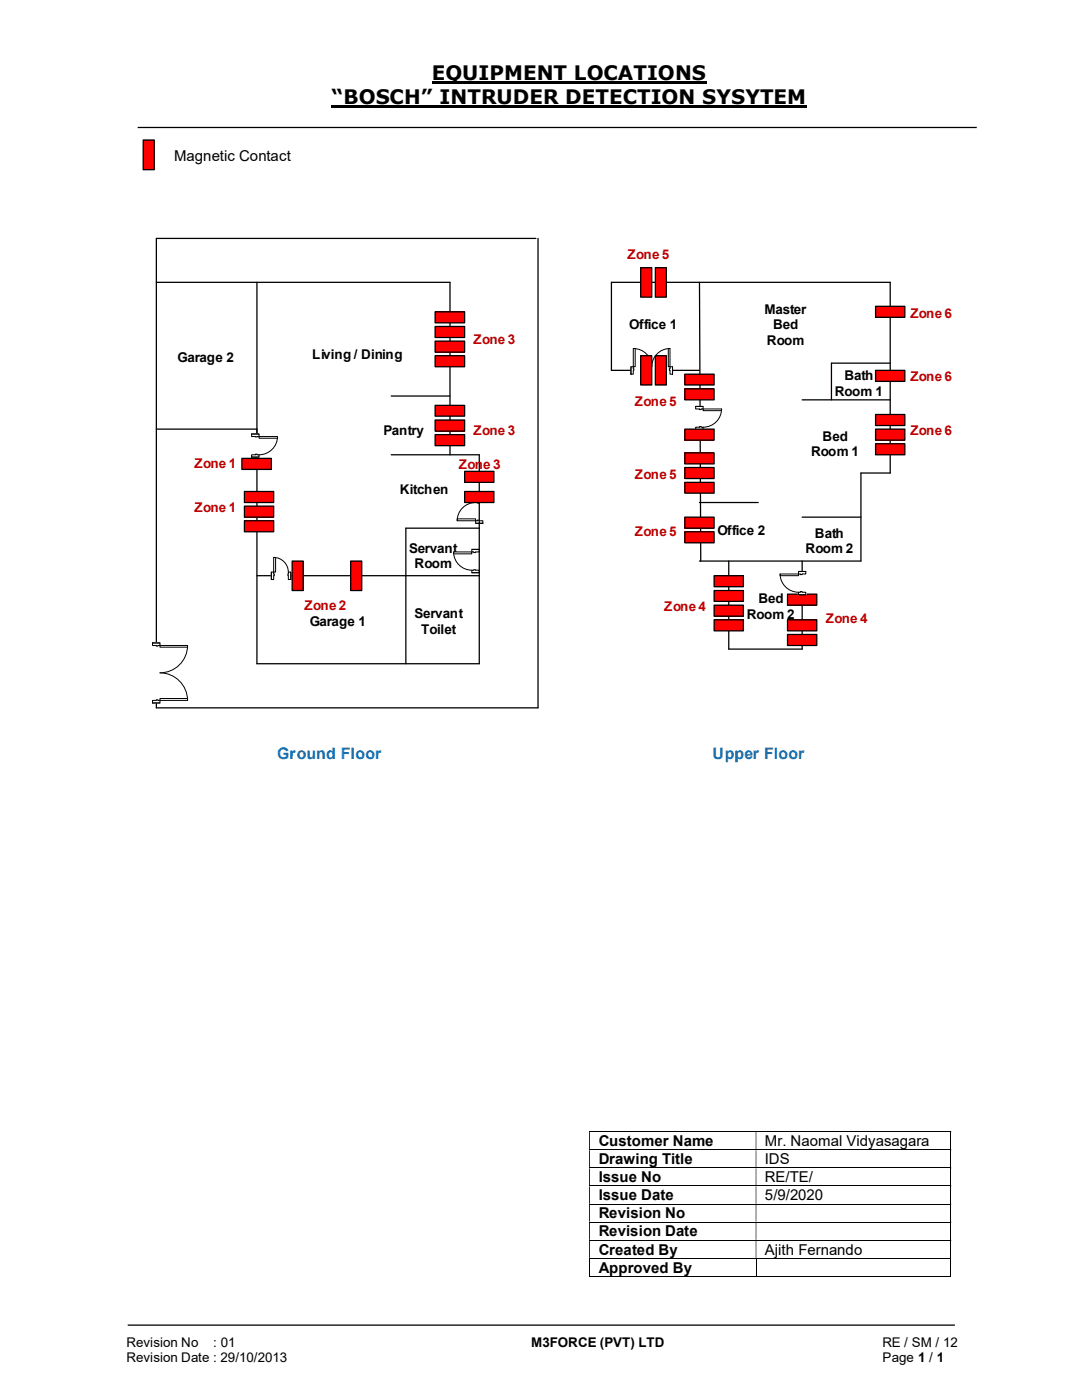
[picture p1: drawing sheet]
<svg xmlns="http://www.w3.org/2000/svg" width="216mm" height="279mm" viewBox="0 0 216 279" stroke-linecap="round" stroke-linejoin="round" font-family="sans-serif">
<path d="M86.1 16.5h54.9M66.2 21.3h94.8" fill="none" stroke="#000" stroke-width=".42"/>
<path d="M27.5 25.4h167.4M25.5 264.5h165" fill="none" stroke="#000" stroke-width=".25"/>
<g fill="none" stroke="#000" stroke-width=".2">
<path d="M117.6 225.9h72.1M117.6 229.5h72.1M117.6 233.1h72.1M117.6 236.7h72.1M189.7 225.9v3.5M189.7 229.6v3.4M189.7 233.2v3.4M189.7 236.8v3.4M117.6 240.3h72.1M117.6 243.9h72.1M117.6 247.5h72.1M117.6 251.1h72.1"/>
<path d="M117.6 254.7h33.2M117.6 251.2v3.6M150.9 251.2v3.6M150.9 254.7h38.8M189.7 240.4v3.4M189.7 244v3.4M189.7 247.6v3.4M189.7 251.2v3.6"/>
</g>
<g fill="#000">
<path d="M189.7 225.8h.1v.1h-.1zM117.6 225.9h.1v3.5h-.1zM150.8 225.9h.1v3.5h-.1z" fill-rule="evenodd"/>
<path d="M189.7 229.4h.1v.2h-.1zM117.6 229.6h.1v3.4h-.1zM150.8 229.6h.1v3.4h-.1z" fill-rule="evenodd"/>
<path d="M189.7 233h.1v.2h-.1zM117.6 233.2h.1v3.4h-.1zM150.8 233.2h.1v3.4h-.1z" fill-rule="evenodd"/>
<path d="M189.7 236.6h.1v.2h-.1zM117.6 236.8h.1v3.4h-.1zM150.8 236.8h.1v3.4h-.1z" fill-rule="evenodd"/>
<path d="M189.7 240.2h.1v.2h-.1zM117.6 240.4h.1v3.4h-.1zM150.8 240.4h.1v3.4h-.1z" fill-rule="evenodd"/>
<path d="M189.7 243.8h.1v.2h-.1zM117.6 244h.1v3.4h-.1zM150.8 244h.1v3.4h-.1z" fill-rule="evenodd"/>
<path d="M189.7 247.4h.1v.2h-.1zM117.6 247.6h.1v3.4h-.1zM150.8 247.6h.1v3.4h-.1z" fill-rule="evenodd"/>
</g>
<path d="M189.7 251h.1v.2h-.1zM189.7 254.6h.1v.2h-.1z" fill="#000"/>
<path d="M28.6 27.9h2.2v6h-2.2z" fill="#f00"/>
<path d="M28.6 27.9h2.2v6h-2.2zM31.2 56.3h58.6v34.5M51.3 56.3v76.2h44.3v-17.6h-44.3M106.9 47.6h-75.7v93.7h76.2v-93.7M31.2 85.6h20.1M78.1 90.8h17.5M81 105.4h14.6M81 114.9v17.6" fill="none" stroke="#000" stroke-width=".25"/>
<path d="M30.4 128.3h1.6v12h-1.6z" fill-rule="evenodd" fill="#fff"/>
<path d="M30.4 128.3h1.6v12h-1.6z" fill="none" stroke="#fff" stroke-width=".2"/>
<path d="M30.4 139.8v.5h1.5v-.5zM30.4 128.3h1.5v.5h-1.5z" fill-rule="evenodd" fill="#fff"/>
<path d="M31.2 139.8h-.8v.5h1.5v-.5h-.4M31.2 128.8h-.8v-.5h1.5v.5h-.4" fill="none" stroke="#000" stroke-width=".2"/>
<path d="M31.2 139.7v.1h.3v-.1zM31.2 128.8h.3v.1h-.3z" fill-rule="evenodd" fill="#fff"/>
<path d="M30.4 128.3h1.5M31.2 139.8v-.1h.3v.1M31.2 128.8v.1h.3v-.1M37.4 128.8a5.5 5.5 0 0 1-5.5 5.5 5.5 5.5 0 0 1 5.5 5.5M30.4 140.3h1.5" fill="none" stroke="#000" stroke-width=".2"/>
<path d="M31.9 128.8h5.5v.4h-5.5z" fill="#fff"/>
<path d="M31.9 128.8h5.5v.4h-5.5z" fill="none" stroke="#000" stroke-width=".2"/>
<path d="M31.9 139.4h5.5v.4h-5.5z" fill="#fff"/>
<path d="M31.9 139.4h5.5v.4h-5.5z" fill="none" stroke="#000" stroke-width=".2"/>
<path d="M48.8 101h5.8v2.2h-5.8z" fill-rule="evenodd" fill="#f00"/>
<path d="M48.8 101h5.8v2.2h-5.8z" fill="none" stroke="#000" stroke-width=".25"/>
<path d="M70 112h2.2v5.9h-2.2z" fill="#f00"/>
<path d="M70 112h2.2v5.9h-2.2z" fill="none" stroke="#000" stroke-width=".25"/>
<path d="M58.3 112h2.2v5.9h-2.2z" fill="#f00"/>
<path d="M58.3 112h2.2v5.9h-2.2z" fill="none" stroke="#000" stroke-width=".25"/>
<path d="M48.3 91.5h5.8v2.2h-5.8z" fill-rule="evenodd" fill="#f00"/>
<path d="M48.3 91.5h5.8v2.2h-5.8z" fill="none" stroke="#000" stroke-width=".25"/>
<path d="M48.8 103.9h5.8v2.2h-5.8z" fill-rule="evenodd" fill="#f00"/>
<path d="M48.8 103.9h5.8v2.2h-5.8z" fill="none" stroke="#000" stroke-width=".25"/>
<path d="M48.8 98.1h5.8v2.2h-5.8z" fill-rule="evenodd" fill="#f00"/>
<path d="M78.1 79h11.7M139.6 73.9h-17.6v-17.6h55.6v38.1h-5.8v17.6M160.1 79.8h17.5M177.6 72.5h-11.7v7.3M48.8 98.1h5.8v2.2h-5.8zM81 105.4v9.5M139.6 100.3h11.7M145.4 112v17.5h14.7v-17.5M160.1 103.2h11.7" fill="none" stroke="#000" stroke-width=".25"/>
<path d="M125.9 73.2h8.3v1.5h-8.3z" fill="#fff"/>
<path d="M125.9 73.2h8.3v1.5h-8.3z" fill="none" stroke="#fff" stroke-width=".2"/>
<path d="M133.7 73.2v1.5h.5v-1.5zM125.9 73.2h.5v1.5h-.5z" fill-rule="evenodd" fill="#fff"/>
<path d="M126.4 73.6v-.4h-.5v1.5h.5v-.8M133.7 73.6v-.4h.5v1.5h-.5v-.8" fill="none" stroke="#000" stroke-width=".2"/>
<path d="M133.6 73.6v.3h.1v-.3zM126.4 73.6h.1v.3h-.1z" fill-rule="evenodd" fill="#fff"/>
<path d="M125.9 73.2v1.5M126.4 73.6h.1v.3h-.1M126.4 69.6a3.6 3.6 0 0 1 3.6 3.6 3.6 3.6 0 0 1 3.7-3.6M133.7 73.6h-.1v.3h.1M134.2 73.2v1.5" fill="none" stroke="#000" stroke-width=".2"/>
<path d="M126.4 69.6h.3v3.6h-.3z" fill-rule="evenodd" fill="#fff"/>
<path d="M126.4 69.6h.3v3.6h-.3z" fill="none" stroke="#000" stroke-width=".2"/>
<path d="M133.3 69.6h.4v3.6h-.4z" fill-rule="evenodd" fill="#fff"/>
<path d="M133.3 69.6h.4v3.6h-.4z" fill="none" stroke="#000" stroke-width=".2"/>
<path d="M139.6 112h32.2" fill="none" stroke="#000" stroke-width=".25"/>
<path d="M50.2 86.6h1.5v4.6h-1.5z" fill-rule="evenodd" fill="#fff"/>
<path d="M50.2 86.6h1.5v4.6h-1.5z" fill="none" stroke="#fff" stroke-width=".2"/>
<path d="M50.2 86.6h1.5v.5h-1.5zM50.2 90.8v.4h1.5v-.4z" fill-rule="evenodd" fill="#fff"/>
<path d="M51 87.1h-.8v-.5h1.5v.5h-.4M51 90.8h-.8v.4h1.5v-.4h-.4" fill="none" stroke="#000" stroke-width=".2"/>
<path d="M51 87.1l.3 .1zM51 90.6v.2h.3v-.2z" fill-rule="evenodd" fill="#fff"/>
<path d="M50.2 86.6h1.5M50.2 91.2h1.5M51 87.1h.3M51 90.8v-.2h.3v.2M55.4 87.1a3.7 3.7 0 0 1-3.7 3.7" fill="none" stroke="#000" stroke-width=".2"/>
<path d="M51.7 87.1h3.7v.4h-3.7z" fill="#fff"/>
<path d="M51.7 87.1h3.7v.4h-3.7z" fill="none" stroke="#000" stroke-width=".2"/>
<path d="M54.1 114.1h3.9v1.6h-3.9z" fill="#fff"/>
<path d="M54.1 114.1h3.9v1.6h-3.9z" fill="none" stroke="#fff" stroke-width=".2"/>
<path d="M54.1 114.2h.5v1.5h-.5zM57.5 114.2v1.5h.5v-1.5z" fill-rule="evenodd" fill="#fff"/>
<path d="M54.6 114.6v-.4h-.5v1.5h.5v-.8M57.5 114.6v-.4h.5v1.5h-.5v-.8" fill="none" stroke="#000" stroke-width=".2"/>
<path d="M54.6 114.6h.1v.3h-.1zM57.4 114.6l.1 .3z" fill-rule="evenodd" fill="#fff"/>
<path d="M54.1 114.2v1.5M54.6 114.6h.1v.3h-.1M54.6 111.3a2.93 2.93 0 0 1 2.9 2.9M57.5 114.6v.3M58 114.2v1.5" fill="none" stroke="#000" stroke-width=".2"/>
<path d="M54.6 111.3h.4v2.9h-.4z" fill-rule="evenodd" fill="#fff"/>
<path d="M54.6 111.3h.4v2.9h-.4z" fill="none" stroke="#000" stroke-width=".2"/>
<path d="M94.1 109.6h1.6v4.7h-1.6z" fill-rule="evenodd" fill="#fff"/>
<path d="M94.1 109.6h1.6v4.7h-1.6z" fill="none" stroke="#fff" stroke-width=".2"/>
<path d="M94.1 109.6v.6h1.5v-.6zM94.1 113.8h1.5v.5h-1.5z" fill-rule="evenodd" fill="#fff"/>
<path d="M94.5 110.2h-.4v-.6h1.5v.6h-.7M94.5 113.8h-.4v.5h1.5v-.5h-.7" fill="none" stroke="#000" stroke-width=".2"/>
<path d="M94.5 110.2v.1h.4v-.1zM94.5 113.7l.4 .1z" fill-rule="evenodd" fill="#fff"/>
<path d="M90.5 110.2a3.6 3.6 0 0 0 3.6 3.6M94.1 109.6h1.5M94.1 114.3h1.5M94.5 110.2v.1h.4v-.1M94.5 113.8h.4" fill="none" stroke="#000" stroke-width=".2"/>
<path d="M90.5 110.2h3.6v.3h-3.6z" fill="#fff"/>
<path d="M90.5 110.2h3.6v.3h-3.6z" fill="none" stroke="#000" stroke-width=".2"/>
<path d="M86.8 62.2h5.9v2.2h-5.9z" fill-rule="evenodd" fill="#f00"/>
<path d="M86.8 62.2h5.9v2.2h-5.9z" fill="none" stroke="#000" stroke-width=".25"/>
<path d="M86.8 65.2h5.9v2.2h-5.9z" fill-rule="evenodd" fill="#f00"/>
<path d="M86.8 65.2h5.9v2.2h-5.9z" fill="none" stroke="#000" stroke-width=".25"/>
<path d="M86.8 68.1h5.9v2.2h-5.9z" fill-rule="evenodd" fill="#f00"/>
<path d="M86.8 68.1h5.9v2.2h-5.9z" fill="none" stroke="#000" stroke-width=".25"/>
<path d="M86.8 71h5.9v2.2h-5.9z" fill-rule="evenodd" fill="#f00"/>
<path d="M86.8 71h5.9v2.2h-5.9z" fill="none" stroke="#000" stroke-width=".25"/>
<path d="M157.1 118.6h5.9v2.2h-5.9z" fill-rule="evenodd" fill="#f00"/>
<path d="M157.1 118.6h5.9v2.2h-5.9z" fill="none" stroke="#000" stroke-width=".25"/>
<path d="M94.8 99.8h1.6v4.6h-1.6z" fill-rule="evenodd" fill="#fff"/>
<path d="M94.8 99.8h1.6v4.6h-1.6z" fill="none" stroke="#fff" stroke-width=".2"/>
<path d="M94.9 103.9h1.5v.5h-1.5zM94.9 99.8v.5h1.5v-.5z" fill-rule="evenodd" fill="#fff"/>
<path d="M95.2 103.9h-.3v.5h1.5v-.5h-.8M95.2 100.3h-.3v-.5h1.5v.5h-.8" fill="none" stroke="#000" stroke-width=".2"/>
<path d="M95.2 103.8h.4v.1h-.4zM95.2 100.3v.1h.4v-.1z" fill-rule="evenodd" fill="#fff"/>
<path d="M94.9 99.8h1.5M94.9 100.3a3.6 3.6 0 0 0-3.7 3.6M94.9 104.4h1.5M95.2 103.9v-.1h.4v.1M95.2 100.3v.1h.4v-.1" fill="none" stroke="#000" stroke-width=".2"/>
<path d="M91.2 103.5h3.7v.4h-3.7z" fill="#fff"/>
<path d="M91.2 103.5h3.7v.4h-3.7z" fill="none" stroke="#000" stroke-width=".2"/>
<path d="M95.6 90.8v24.1" fill="none" stroke="#000" stroke-width=".25"/>
<path d="M92.7 98.1h5.9v2.2h-5.9z" fill-rule="evenodd" fill="#f00"/>
<path d="M92.7 98.1h5.9v2.2h-5.9z" fill="none" stroke="#000" stroke-width=".25"/>
<path d="M92.7 94.1h5.9v2.2h-5.9z" fill-rule="evenodd" fill="#f00"/>
<path d="M92.7 94.1h5.9v2.2h-5.9z" fill="none" stroke="#000" stroke-width=".25"/>
<path d="M86.8 83.8h5.9v2.2h-5.9z" fill-rule="evenodd" fill="#f00"/>
<path d="M86.8 83.8h5.9v2.2h-5.9z" fill="none" stroke="#000" stroke-width=".25"/>
<path d="M86.8 86.7h5.9v2.2h-5.9z" fill-rule="evenodd" fill="#f00"/>
<path d="M86.8 86.7h5.9v2.2h-5.9z" fill="none" stroke="#000" stroke-width=".25"/>
<path d="M86.8 80.9h5.9v2.2h-5.9z" fill-rule="evenodd" fill="#f00"/>
<path d="M86.8 80.9h5.9v2.2h-5.9z" fill="none" stroke="#000" stroke-width=".25"/>
<path d="M142.5 114.9h5.8v2.2h-5.8z" fill-rule="evenodd" fill="#f00"/>
<path d="M142.5 114.9h5.8v2.2h-5.8z" fill="none" stroke="#000" stroke-width=".25"/>
<path d="M142.5 117.9h5.8v2.1h-5.8z" fill-rule="evenodd" fill="#f00"/>
<path d="M142.5 117.9h5.8v2.1h-5.8z" fill="none" stroke="#000" stroke-width=".25"/>
<path d="M142.5 120.8h5.8v2.2h-5.8z" fill-rule="evenodd" fill="#f00"/>
<path d="M142.5 120.8h5.8v2.2h-5.8z" fill="none" stroke="#000" stroke-width=".25"/>
<path d="M142.5 123.7h5.8v2.2h-5.8z" fill-rule="evenodd" fill="#f00"/>
<path d="M142.5 123.7h5.8v2.2h-5.8z" fill="none" stroke="#000" stroke-width=".25"/>
<path d="M174.7 61.1h5.9v2.2h-5.9z" fill-rule="evenodd" fill="#f00"/>
<path d="M174.7 61.1h5.9v2.2h-5.9z" fill="none" stroke="#000" stroke-width=".25"/>
<path d="M174.7 73.9h5.9v2.2h-5.9z" fill-rule="evenodd" fill="#f00"/>
<path d="M174.7 73.9h5.9v2.2h-5.9z" fill="none" stroke="#000" stroke-width=".25"/>
<path d="M157.1 123.7h5.9v2.2h-5.9z" fill-rule="evenodd" fill="#f00"/>
<path d="M157.1 123.7h5.9v2.2h-5.9z" fill="none" stroke="#000" stroke-width=".25"/>
<path d="M157.1 126.6h5.9v2.2h-5.9z" fill-rule="evenodd" fill="#f00"/>
<path d="M157.1 126.6h5.9v2.2h-5.9z" fill="none" stroke="#000" stroke-width=".25"/>
<path d="M174.7 82.7h5.9v2.2h-5.9z" fill-rule="evenodd" fill="#f00"/>
<path d="M174.7 82.7h5.9v2.2h-5.9z" fill="none" stroke="#000" stroke-width=".25"/>
<path d="M174.7 85.6h5.9v2.2h-5.9z" fill-rule="evenodd" fill="#f00"/>
<path d="M174.7 85.6h5.9v2.2h-5.9z" fill="none" stroke="#000" stroke-width=".25"/>
<path d="M174.7 88.6h5.9v2.2h-5.9z" fill-rule="evenodd" fill="#f00"/>
<path d="M174.7 88.6h5.9v2.2h-5.9z" fill="none" stroke="#000" stroke-width=".25"/>
<path d="M127.8 53.4h2.2v5.9h-2.2z" fill="#f00"/>
<path d="M127.8 53.4h2.2v5.9h-2.2z" fill="none" stroke="#000" stroke-width=".25"/>
<path d="M130.8 53.4h2.2v5.9h-2.2z" fill="#f00"/>
<path d="M130.8 53.4h2.2v5.9h-2.2z" fill="none" stroke="#000" stroke-width=".25"/>
<path d="M127.8 71h2.2v5.8h-2.2z" fill="#f00"/>
<path d="M127.8 71h2.2v5.8h-2.2z" fill="none" stroke="#000" stroke-width=".25"/>
<path d="M130.8 71h2.2v5.8h-2.2z" fill="#f00"/>
<path d="M139.6 56.3l.2 55.7M130.8 71h2.2v5.8h-2.2z" fill="none" stroke="#000" stroke-width=".25"/>
<path d="M159.3 114h1.6v4.7h-1.6z" fill-rule="evenodd" fill="#fff"/>
<path d="M159.3 114h1.6v4.7h-1.6z" fill="none" stroke="#fff" stroke-width=".2"/>
<path d="M159.3 114v.6h1.5v-.6zM159.3 118.2h1.5v.5h-1.5z" fill-rule="evenodd" fill="#fff"/>
<path d="M159.7 114.6h-.4v-.6h1.5v.6h-.7M159.7 118.2h-.4v.5h1.5v-.5h-.7" fill="none" stroke="#000" stroke-width=".2"/>
<path d="M159.7 114.6v.1h.4v-.1zM159.7 118.1h.4v.1h-.4z" fill-rule="evenodd" fill="#fff"/>
<path d="M155.7 114.6a3.7 3.7 0 0 0 3.6 3.6M159.3 114h1.5M159.3 118.7h1.5M159.7 114.6v.1h.4v-.1M159.7 118.2v-.1h.4v.1" fill="none" stroke="#000" stroke-width=".2"/>
<path d="M155.7 114.6h3.6v.3h-3.6z" fill="#fff"/>
<path d="M155.7 114.6h3.6v.3h-3.6z" fill="none" stroke="#000" stroke-width=".2"/>
<path d="M136.7 74.7h5.8v2.1h-5.8z" fill-rule="evenodd" fill="#f00"/>
<path d="M136.7 74.7h5.8v2.1h-5.8z" fill="none" stroke="#000" stroke-width=".25"/>
<path d="M136.7 77.6h5.8v2.2h-5.8z" fill-rule="evenodd" fill="#f00"/>
<path d="M136.7 77.6h5.8v2.2h-5.8z" fill="none" stroke="#000" stroke-width=".25"/>
<path d="M136.7 90.4h5.8v2.2h-5.8z" fill-rule="evenodd" fill="#f00"/>
<path d="M136.7 90.4h5.8v2.2h-5.8z" fill="none" stroke="#000" stroke-width=".25"/>
<path d="M136.7 93.3h5.8v2.2h-5.8z" fill-rule="evenodd" fill="#f00"/>
<path d="M136.7 93.3h5.8v2.2h-5.8z" fill="none" stroke="#000" stroke-width=".25"/>
<path d="M138.8 81.1h1.5v4.7h-1.5z" fill-rule="evenodd" fill="#fff"/>
<path d="M138.8 81.1h1.5v4.7h-1.5z" fill="none" stroke="#fff" stroke-width=".2"/>
<path d="M138.8 81.1h1.5v.5h-1.5zM138.8 85.3v.5h1.5v-.5z" fill-rule="evenodd" fill="#fff"/>
<path d="M139.6 81.6h-.8v-.5h1.5v.5h-.4M139.6 85.3h-.8v.5h1.5v-.5h-.4" fill="none" stroke="#000" stroke-width=".2"/>
<path d="M139.6 81.6h.3v.1h-.3zM139.6 85.1v.2h.3v-.2z" fill-rule="evenodd" fill="#fff"/>
<path d="M138.8 81.1h1.5M138.8 85.8h1.5M139.6 81.6v.1h.3v-.1M139.6 85.3v-.2h.3v.2M144 81.6a3.6 3.6 0 0 1-3.7 3.7" fill="none" stroke="#000" stroke-width=".2"/>
<path d="M140.3 81.6h3.7v.4h-3.7z" fill="#fff"/>
<path d="M140.3 81.6h3.7v.4h-3.7z" fill="none" stroke="#000" stroke-width=".2"/>
<path d="M136.7 96.3h5.8v2.1h-5.8z" fill-rule="evenodd" fill="#f00"/>
<path d="M136.7 96.3h5.8v2.1h-5.8z" fill="none" stroke="#000" stroke-width=".25"/>
<path d="M136.7 85.6h5.8v2.2h-5.8z" fill-rule="evenodd" fill="#f00"/>
<path d="M136.7 85.6h5.8v2.2h-5.8z" fill="none" stroke="#000" stroke-width=".25"/>
<path d="M136.7 103.2h5.8v2.2h-5.8z" fill-rule="evenodd" fill="#f00"/>
<path d="M136.7 103.2h5.8v2.2h-5.8z" fill="none" stroke="#000" stroke-width=".25"/>
<path d="M136.7 106.1h5.8v2.2h-5.8z" fill-rule="evenodd" fill="#f00"/>
<path d="M136.7 106.1h5.8v2.2h-5.8z" fill="none" stroke="#000" stroke-width=".25"/>
<g font-size="4">
<text x="86.1" y="16">EQUIPMENT LOCATIONS</text>
<text x="66.2" y="20.8">“BOSCH” INTRUDER DETECTION SYSYTEM</text>
</g>
<g font-size="3.2" fill="#0070c0">
<text x="55.3" y="151.5">Ground Floor</text>
<text x="142.2" y="151.5">Upper Floor</text>
</g>
<g font-size="3">
<text x="34.7" y="32.1">Magnetic Contact</text>
<text x="119.5" y="228.7">Customer Name</text>
<text x="119.5" y="232.4">Drawing Title</text>
<text x="152.6" y="228.7">Mr. Naomal Vidyasagara</text>
<text x="152.6" y="232.4">IDS</text>
<text x="119.5" y="236">Issue No</text>
<text x="119.5" y="239.6">Issue Date</text>
<text x="152.6" y="236">RE/TE/</text>
<text x="152.6" y="239.6">5/9/2020</text>
<text x="119.5" y="243.2">Revision No</text>
<text x="119.5" y="246.8">Revision Date</text>
<text x="119.5" y="250.4">Created By</text>
<text x="152.6" y="250.4">Ajith Fernando</text>
<text x="119.5" y="254">Approved By</text>
</g>
<g font-size="2.7" fill="#c00000">
<text x="125.2" y="51.8">Zone 5</text>
<text x="181.7" y="63.5">Zone 6</text>
<text x="94.5" y="68.7">Zone 3</text>
<text x="181.7" y="76">Zone 6</text>
<text x="126.7" y="81">Zone 5</text>
<text x="94.5" y="86.9">Zone 3</text>
<text x="181.7" y="86.9">Zone 6</text>
<text x="38.8" y="93.5">Zone 1</text>
<text x="91.6" y="93.6">Zone 3</text>
<text x="126.7" y="95.7">Zone 5</text>
<text x="38.8" y="102.2">Zone 1</text>
<text x="126.7" y="107">Zone 5</text>
<text x="60.8" y="121.7">Zone 2</text>
<text x="132.5" y="122">Zone 4</text>
<text x="164.8" y="124.2">Zone 4</text>
</g>
<g font-size="2.7">
<text x="125.6" y="65.7">Office 1</text>
<text x="152.5" y="62.6">Master</text>
<text x="154.3" y="65.7">Bed</text>
<text x="62.3" y="71.6">Living / Dining</text>
<text x="153" y="68.9">Room</text>
<text x="35.4" y="72.3">Garage 2</text>
<text x="168.5" y="75.9">Bath</text>
<text x="166.6" y="79">Room 1</text>
<text x="76.5" y="86.9">Pantry</text>
<text x="164.1" y="87.9">Bed</text>
<text x="161.8" y="91">Room 1</text>
<text x="79.8" y="98.6">Kitchen</text>
<text x="143.2" y="106.7">Office 2</text>
<text x="162.6" y="107.3">Bath</text>
<text x="81.6" y="110.3">Servant</text>
<text x="82.7" y="113.4">Room</text>
<text x="160.7" y="110.4">Room 2</text>
<text x="61.8" y="124.9">Garage 1</text>
<text x="82.7" y="123.4">Servant</text>
<text x="149" y="123.6">Room 2</text>
<text x="151.3" y="120.4">Bed</text>
<text x="84" y="126.5">Toilet</text>
<text x="25.2" y="268.8">Revision No</text>
<text x="42.6" y="268.8">: 01</text>
<text x="106" y="268.8">M3FORCE (PVT) LTD</text>
<text x="176.1" y="268.8">RE / SM / 12</text>
<text x="25.2" y="271.8">Revision Date : 29/10/2013</text>
<text x="176.1" y="271.8">Page 1 / 1</text>
</g>
</svg>
